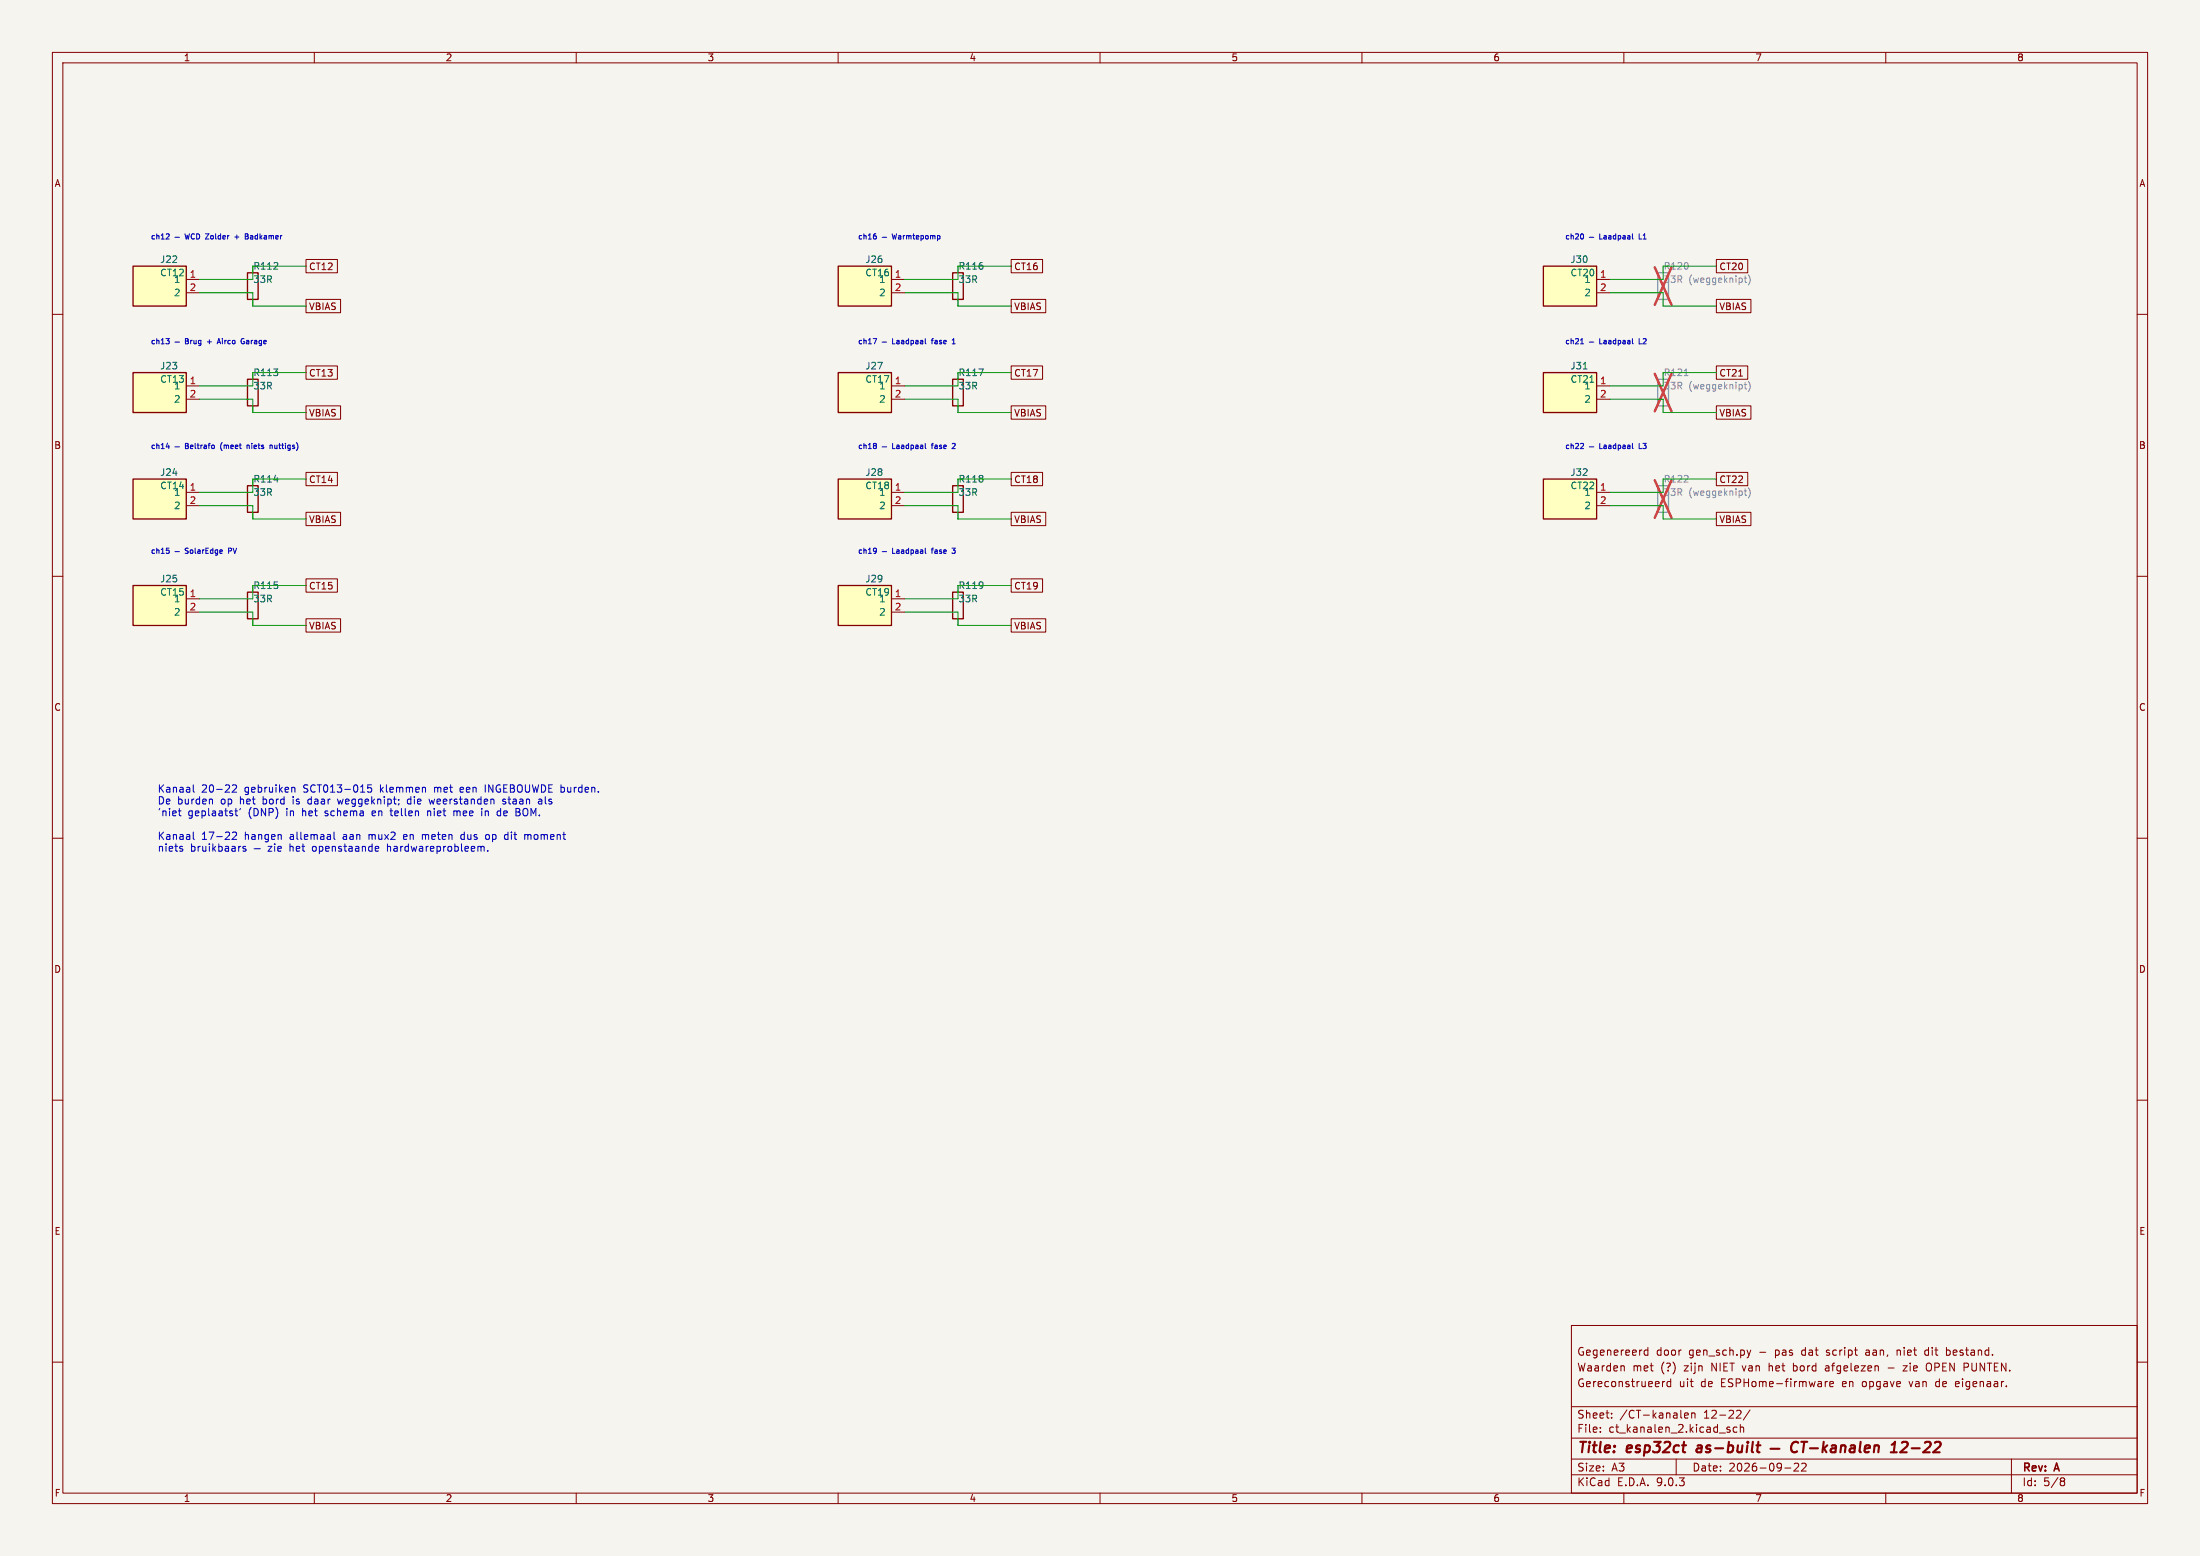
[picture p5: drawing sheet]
<svg xmlns="http://www.w3.org/2000/svg" width="420mm" height="297mm" viewBox="0 0 420 297" stroke-linecap="round" stroke-linejoin="round" font-family="sans-serif">
<path d="M0 0h420v297h-420z" fill="#f5f4ef" stroke="#f5f4ef" stroke-width=".19"/>
<g fill="none" stroke="#840000" stroke-width=".19">
<path d="M10 10h400v277h-400zM12 12h396v273h-396zM60 10v2M110 10v2M160 10v2M210 10v2M260 10v2M310 10v2M360 10v2M10 60h2M408 60h2M10 110h2"/>
<path d="M408 110h2M10 160h2M408 160h2M10 210h2M408 210h2M300 253h108v32h-108zM313.9 258.4l.3 .3 .4-.1M314.6 257.2v1.5M314.6 257.8l-.4-.1-.3 .3M333.5 257.7l.4 1M333.9 258.7l-.2 .3M334.2 257.7l-.3 1"/>
<path d="M356.2 258.2v.4M362.2 257.7v1M362.4 257.7l-.2 .1M368 257.7l-.4 .1-.2 .2 .1 .5 .5 .2M371.6 258.6h.6M371.6 257.8h.6M371.6 257.2v1.5M10 260h2M300 278.5h108M300 274.5h108M300 268.5h108M305.5 273.2v.2"/>
<path d="M305.5 272.5v.1M307.7 270.5v.2M307.7 269.8v.1M310 260.8l.1 .9M317.4 263.7v1M317.8 263.7l-.3 .1-.1 .2M318.9 263.8l-.4-.1-.3 .3 .2 .6h.5M318.9 263.2v1.5M320 278.5v3M321.6 270.2l.7-.2-.1-.2-.4-.1-.2 .2 .1 .7h.5M322.9 269.8l.3-.1 .3 .1 .1 .9M322.9 269.7v1"/>
<path d="M329.9 272.9l.3 .1 .1 .2-.2 .2h-.3M329.9 272.4l.3 .1M331.6 272.5l-.4-.1-.3 .3 .1 .6h.6M331.7 269.2l.5 .1 .2 .3-1 1.1h1M332.2 272.5l.2-.1 .4 .1 .1 .9M332.2 271.9v1.5M334.1 269.1l-1.3 1.9M342.4 260.2v1.5M342.4 261.6l.1 .1M342.5 260.7l-.1 .1M342.5 279.4l.6-.1 .2 .1 .1 .3-1 1.1h1M343.9 279.4l.6-.1 .2 .1 .1 .3-.9 1.1h.9"/>
<path d="M348.4 263.7v1M348.9 263.7l-.3 .1-.2 .2M348.9 260.7l-.4 .1M349 261.1h-.3a.29 .29 0 0 0-.3 .3 .29 .29 0 0 0 .3 .3h.3M349.3 264.2l.7-.2-.1-.2-.4-.1-.2 .2 .1 .7h.5M360.4 261.1h1.2M363.3 260.7h.8l-.8 1h.8M367.8 261.5a.5 .5 0 0 0 .7 .1M368.5 260.3a.5 .5 0 0 0-.7 .1M369.6 263.8v.7M373.8 263.7h-.3l-.2 .2 .1 .7 .4 .1M374 264l-.7 .2"/>
<path d="M384 278.5v6.5M408 260h2M60 285v2M110 285v2M160 285v2M210 285v2M260 285v2M300 281.5h108M310 285v2M340.7 280.2h1.2M360 285v2M393.6 282.1l.4 .1 .2 .2-.3 .3"/>
<path d="M393.6 282.7h.3M393.9 282.7l.2 .2 .1 .4-.2 .2-.4 .1"/>
</g>
<g fill="none" stroke="#840000" stroke-width=".4">
<path d="M324 276.5l-.2 .4 .3 .3M335.3 275.9h.8M338 276.5h1.7M343.3 275.4a.88 .88 0 0 0-1 0 .88 .88 0 0 0-.4 .9 .69 .69 0 0 0 .3 .8 .69 .69 0 0 0 .9-.1M343.9 275.2h1.1M344.4 275.2l-.2 2M345.5 276.4h1.5M348.2 275.2l-.3 2M348.2 276.4l.5 .8M348.8 275.9l-.8 .7M349.7 276h.7v1.2M350.5 276.3l-.7 .1a.4 .4 0 0 0-.3 .4 .4 .4 0 0 0 .2 .4l.7-.1"/>
<path d="M351.5 276.1a.49 .49 0 0 1 .8 .1l-.1 1M351.5 275.9l-.2 1.3M353.3 276h.8l-.1 1.2M354.1 276.3l-.7 .1a.4 .4 0 0 0-.3 .4 .4 .4 0 0 0 .2 .4l.7-.1M355.2 275.2l-.2 1.7 .2 .3M356 276.5l1-.2-.1-.3h-.7l-.3 .9 .3 .3 .6-.1M357.9 276.1a.49 .49 0 0 1 .8 .1l-.1 1M357.9 275.9l-.2 1.3M361 277.2h1.1M361.1 275.8l.7-.6-.3 2M363.9 275.2h-.5l-.3 .2M364 276.1l-1.2 1.1h1.2"/>
</g>
<path d="M25.4 91.4h10.2v7.7h-10.2z" fill="#ffffc2"/>
<path d="M25.4 91.4h10.2v7.7h-10.2z" fill="none" stroke="#840000" stroke-width=".25"/>
<path d="M35.6 94h2.5M35.6 96.5h2.5" fill="none" stroke="#840000" stroke-width=".19"/>
<path d="M25.4 111.8h10.2v7.6h-10.2z" fill="#ffffc2"/>
<path d="M181.9 72.4h2v5.1h-2zM25.4 111.8h10.2v7.6h-10.2z" fill="none" stroke="#840000" stroke-width=".25"/>
<path d="M182.9 77.5v1.2M35.6 114.3h2.5M35.6 116.8h2.5" fill="none" stroke="#840000" stroke-width=".19"/>
<path d="M186.9 70.4h.8l-.5 1.3" fill="none" stroke="#006464" stroke-width=".19"/>
<path d="M316.5 92.7h2v5.1h-2z" fill="none" stroke="#9c9b98" stroke-width=".25"/>
<path d="M317.5 97.8v1.3" fill="none" stroke="#9c9b98" stroke-width=".19"/>
<path d="M333 93.7h.5M333.2 93.3v1.1l.3 .2M333.8 93.1a1.46 1.46 0 0 1 0 1.9" fill="none" stroke="#939391" stroke-width=".19"/>
<path d="M315.9 91.7l3.2 7.1M319.1 91.7l-3.2 7.1" fill="none" stroke="#e12e31" stroke-width=".46"/>
<path d="M25.4 50.8h10.2v7.6h-10.2z" fill="#ffffc2"/>
<path d="M25.4 50.8h10.2v7.6h-10.2zM47.2 52.1h2.1v5.1h-2.1zM47.2 113h2.1v5.1h-2.1z" fill="none" stroke="#840000" stroke-width=".25"/>
<path d="M35.6 53.3h2.5M35.6 55.9h2.5M48.3 57.2v1.2M48.3 118.1v1.3" fill="none" stroke="#840000" stroke-width=".19"/>
<path d="M294.6 71.1h10.2v7.6h-10.2z" fill="#ffffc2"/>
<path d="M294.6 71.1h10.2v7.6h-10.2z" fill="none" stroke="#840000" stroke-width=".25"/>
<path d="M304.8 73.7h2.5M304.8 76.2h2.5" fill="none" stroke="#840000" stroke-width=".19"/>
<path d="M302.3 70.4h.7" fill="none" stroke="#006464" stroke-width=".19"/>
<path d="M316.5 52.1h2v5.1h-2z" fill="none" stroke="#9c9b98" stroke-width=".25"/>
<path d="M317.5 57.2v1.2" fill="none" stroke="#9c9b98" stroke-width=".19"/>
<path d="M333 53.1h.5M333.2 52.6v1.1l.3 .2M333.8 52.5a1.46 1.46 0 0 1 0 1.9" fill="none" stroke="#939391" stroke-width=".19"/>
<path d="M315.9 51l3.2 7.2M319.1 51l-3.2 7.2" fill="none" stroke="#e12e31" stroke-width=".46"/>
<path d="M294.6 50.8h10.2v7.6h-10.2z" fill="#ffffc2"/>
<path d="M294.6 50.8h10.2v7.6h-10.2z" fill="none" stroke="#840000" stroke-width=".25"/>
<path d="M304.8 53.3h2.5M304.8 55.9h2.5" fill="none" stroke="#840000" stroke-width=".19"/>
<path d="M25.4 71.1h10.2v7.6h-10.2z" fill="#ffffc2"/>
<path d="M25.4 71.1h10.2v7.6h-10.2zM47.2 72.4h2.1v5.1h-2.1zM181.9 92.7h2v5.1h-2z" fill="none" stroke="#840000" stroke-width=".25"/>
<path d="M35.6 73.7h2.5M35.6 76.2h2.5M48.3 77.5v1.2M182.9 97.8v1.3" fill="none" stroke="#840000" stroke-width=".19"/>
<path d="M316.5 72.4h2v5.1h-2z" fill="none" stroke="#9c9b98" stroke-width=".25"/>
<path d="M317.5 77.5v1.2" fill="none" stroke="#9c9b98" stroke-width=".19"/>
<path d="M321.5 71.7h.8M333 73.4h.5M333.2 73v1.1l.3 .1M333.8 72.8a1.46 1.46 0 0 1 0 1.9" fill="none" stroke="#939391" stroke-width=".19"/>
<path d="M315.9 71.3l3.2 7.2M319.1 71.3l-3.2 7.2" fill="none" stroke="#e12e31" stroke-width=".46"/>
<path d="M160 91.4h10.2v7.7h-10.2z" fill="#ffffc2"/>
<path d="M160 91.4h10.2v7.7h-10.2z" fill="none" stroke="#840000" stroke-width=".25"/>
<path d="M170.2 94h2.5M170.2 96.5h2.5" fill="none" stroke="#840000" stroke-width=".19"/>
<path d="M294.6 91.4h10.2v7.7h-10.2z" fill="#ffffc2"/>
<path d="M181.9 52.1h2v5.1h-2zM294.6 91.4h10.2v7.7h-10.2zM181.9 113h2v5.1h-2z" fill="none" stroke="#840000" stroke-width=".25"/>
<path d="M182.9 57.2v1.2M304.8 94h2.5M304.8 96.5h2.5M182.9 118.1v1.3" fill="none" stroke="#840000" stroke-width=".19"/>
<path d="M160 71.1h10.2v7.6h-10.2z" fill="#ffffc2"/>
<path d="M160 71.1h10.2v7.6h-10.2z" fill="none" stroke="#840000" stroke-width=".25"/>
<path d="M170.2 73.7h2.5M170.2 76.2h2.5" fill="none" stroke="#840000" stroke-width=".19"/>
<path d="M160 111.8h10.2v7.6h-10.2z" fill="#ffffc2"/>
<path d="M47.2 92.7h2.1v5.1h-2.1zM160 111.8h10.2v7.6h-10.2z" fill="none" stroke="#840000" stroke-width=".25"/>
<path d="M48.3 97.8v1.3M170.2 114.3h2.5M170.2 116.8h2.5" fill="none" stroke="#840000" stroke-width=".19"/>
<path d="M52.3 91.6h.8" fill="none" stroke="#006464" stroke-width=".19"/>
<path d="M160 50.8h10.2v7.6h-10.2z" fill="#ffffc2"/>
<path d="M160 50.8h10.2v7.6h-10.2z" fill="none" stroke="#840000" stroke-width=".25"/>
<g fill="none" stroke="#840000" stroke-width=".19">
<path d="M58.4 57.1h6.6v2.6h-6.6zM58.4 49.5h6v2.6h-6zM170.2 53.3h2.5M170.2 55.9h2.5M193 49.5h6v2.6h-6zM193 57.1h6.6v2.6h-6.6zM327.7 57.1h6.6v2.6h-6.6zM327.7 49.5h6v2.6h-6zM58.4 69.8h6v2.6h-6zM58.4 77.5h6.6v2.5h-6.6zM193 69.8h6v2.6h-6zM193 77.5h6.6v2.5h-6.6z"/>
<path d="M327.7 77.5h6.6v2.5h-6.6zM327.7 69.8h6v2.6h-6zM58.4 90.2h6v2.5h-6zM58.4 97.8h6.6v2.5h-6.6zM193 90.2h6v2.5h-6zM193 97.8h6.6v2.5h-6.6zM327.7 97.8h6.6v2.5h-6.6zM327.7 90.2h6v2.5h-6zM58.4 110.5h6v2.5h-6zM58.4 118.1h6.6v2.6h-6.6zM193 110.5h6v2.5h-6zM193 118.1h6.6v2.6h-6.6z"/>
</g>
<g fill="none" stroke="#009600" stroke-width=".19">
<path d="M38.1 55.9h10.2v2.5h10.1M58.4 50.8h-10.1v2.5h-10.2M172.7 55.9h10.2v2.5h10.1M193 50.8h-10.1v2.5h-10.2M307.3 55.9h10.2v2.5h10.2M327.7 50.8h-10.2v2.5h-10.2M38.1 76.2h10.2v2.5h10.1M58.4 71.1h-10.1v2.6h-10.2M172.7 76.2h10.2v2.5h10.1M193 71.1h-10.1v2.6h-10.2M307.3 76.2h10.2v2.5h10.2M327.7 71.1h-10.2v2.6h-10.2"/>
<path d="M38.1 96.5h10.2v2.6h10.1M58.4 91.4h-10.1v2.6h-10.2M172.7 96.5h10.2v2.6h10.1M193 91.4h-10.1v2.6h-10.2M307.3 96.5h10.2v2.6h10.2M327.7 91.4h-10.2v2.6h-10.2M38.1 116.8h10.2v2.6h10.1M58.4 111.8h-10.1v2.5h-10.2M172.7 116.8h10.2v2.6h10.1M193 111.8h-10.1v2.5h-10.2"/>
</g>
<g fill="none" stroke="#0000c2" stroke-width=".19">
<path d="M32.1 44.6l.2 .2v.3l-.6 .5h.6M33.4 45.3h.9M35.3 44.6l.2 1 .2-.7 .2 .7 .3-1M37.1 44.7a.44 .44 0 0 0-.6 .4 .44 .44 0 0 0 .6 .4M37.5 44.6a.51 .51 0 0 1 .6 .5 .51 .51 0 0 1-.6 .5zM39.2 44.6h.7l-.7 1h.7M40.3 45.1h.4l-.1 .5-.3-.1zM41.2 44.6v.9l.1 .1M42.1 44.6v1M42.1 45h-.3l-.2 .2 .1 .4h.4M42.5 45.3l.5-.1v-.2h-.3l-.2 .1 .1 .5h.4M43.4 45v.6"/>
<path d="M43.7 45l-.3 .2M44.8 45.2h.8M46.8 45.1h.4M47.2 45.1l.2-.2-.1-.2-.5-.1v1h.4l.2-.2M47.2 45.1l.2 .2M167 44.6h.2M167.1 45l.2 .2v.2l-.2 .2M168.4 45.3h.9M170.3 44.6l.2 1 .2-.7 .2 .7 .3-1M171.5 45h.4l.1 .6M172 45.2l-.5 .2 .1 .2h.4M172.4 45v.6"/>
<path d="M172.7 45l-.3 .2M173.1 45.1l.3-.1 .1 .1M173.1 45v.6M173.5 45.1l.1-.1h.3v.6M173.5 45.1v.5M174.3 45h.3M174.4 44.6v.9l.2 .1M174.9 45.3l.5-.1v-.2h-.3l-.2 .1 .1 .5h.4M175.8 45h.3l.2 .2-.1 .4h-.4M175.8 45v1M176.7 45.1h.5l-.1 .5-.4-.1zM177.6 45.1l.3-.1 .2 .1"/>
<path d="M177.6 45v.6M178.1 45.1l.1-.1h.2l.1 .6M178.1 45.1v.5M179 45h.3l.1 .2v.4h-.4M179 45v1M302.2 44.7l.1 .3-.1 .6M303.4 45.3h.9M305.4 44.6v1h.5M306.2 45h.4v.6M306.6 45.2l-.4 .2 .1 .2h.3M307.1 45h.4v.6M307.5 45.2l-.4 .2 .1 .2h.3"/>
<path d="M308.4 45h-.2l-.2 .2 .1 .4h.3M308.4 44.6v1M308.9 45h.3l.2 .2-.1 .4h-.4M308.9 45v1M309.8 45h.4l.1 .6M310.3 45.2l-.5 .2 .1 .2h.4M310.7 45h.4l.1 .6M311.2 45.2l-.5 .2 .1 .2h.4M311.6 44.6v.9l.2 .1M312.9 44.6v1h.5M31.7 64.6h.6l-.3 .4M32.1 65l.2 .2v.2l-.2 .2"/>
<path d="M33.4 65.3h.9M35.4 64.6h.3l.2 .2-.2 .3 .2 .1 .1 .2-.2 .2h-.4zM35.4 65.1h.3M36.4 65v.6M36.7 65l-.3 .2M37 65l.1 .6 .3-.1M37.4 65v.6M38.4 65v.8l-.2 .2-.3-.1M38.4 65h-.3l-.2 .2 .1 .4h.4M39.6 65.2h.8M41.4 65.6l.4-1 .3 1M41.5 65.3h.5"/>
<path d="M46.4 65.2h.2M46.6 64.7a.45 .45 0 0 0-.6 .4 .45 .45 0 0 0 .6 .4M166.7 64.6h.7l-.5 1M168.4 65.3h.9M170.4 64.6v1h.5M171.2 65h.4v.6M171.6 65.2l-.4 .2 .1 .2h.3M172.1 65h.4v.6M172.5 65.2l-.4 .2 .1 .2h.3M173.4 65h-.2l-.2 .2 .1 .4h.3M173.4 64.6v1M173.9 65h.3l.2 .2-.1 .4h-.4"/>
<path d="M173.9 65v1M174.8 65h.4l.1 .6M175.3 65.2l-.5 .2 .1 .2h.4M175.7 65h.4l.1 .6M176.2 65.2l-.5 .2 .1 .2h.4M176.6 64.6v.9l.2 .1M177.8 65h.4M181.8 65.6h.6M181.8 64.9l.3-.3v1M301.7 65.6h.6M301.9 64.8l.1-.2v1M303.4 65.3h.9"/>
<path d="M305.4 64.6v1h.5M306.2 65h.4v.6M306.6 65.2l-.4 .2 .1 .2h.3M307.1 65h.4v.6M307.5 65.2l-.4 .2 .1 .2h.3M308.4 65h-.2l-.2 .2 .1 .4h.3M308.4 64.6v1M308.9 65h.3l.2 .2-.1 .4h-.4M308.9 65v1M309.8 65h.4l.1 .6M310.3 65.2l-.5 .2 .1 .2h.4M310.7 65h.4l.1 .6"/>
<path d="M311.2 65.2l-.5 .2 .1 .2h.4M311.6 64.6v.9l.2 .1M312.9 64.6v1h.5M31.7 85.3h.7M32.2 85v.6M33.4 85.3h.9M35.4 84.6h.3l.2 .2-.2 .3 .2 .1 .1 .2-.2 .2h-.4zM35.4 85.1h.3M36.4 85.3l.4-.1v-.2h-.3l-.1 .1v.5h.4M37.3 84.6v.9l.1 .1M37.6 85h.4M37.8 84.6v.9l.2 .1"/>
<path d="M38.4 85v.6M38.6 85l-.2 .2M39 85h.4v.6M39.4 85.2l-.5 .2 .2 .2h.3M39.7 85h.4M40.1 84.6l-.2 .2v.8M40.4 85.1h.5l-.1 .5-.4-.1zM42.2 84.9v.7M42.4 84.5l-.1 .2M47.2 85v.6M47.5 85l-.3 .1M51.5 85.1l.4-.1 .1 .6"/>
<path d="M51.5 85v.6M56.6 84.5l.1 .2M167.1 84.6l.2 .2-.2 .3 .2 .3-.2 .2M168.4 85.3h.9M170.4 84.6v1h.5M171.2 85h.4v.6M171.6 85.2l-.4 .2 .1 .2h.3M172.1 85h.4v.6M172.5 85.2l-.4 .2 .1 .2h.3M173.4 85h-.2l-.2 .2 .1 .4h.3M173.4 84.6v1M173.9 85h.3l.2 .2-.1 .4h-.4"/>
<path d="M173.9 85v1M174.8 85h.4l.1 .6M175.3 85.2l-.5 .2 .1 .2h.4M175.7 85h.4l.1 .6M176.2 85.2l-.5 .2 .1 .2h.4M176.6 84.6v.9l.2 .1M177.8 85h.4M182.2 84.6l-.4 .1M182.3 85.1l-.6 .5h.7M302.1 84.6l.2 .2v.3l-.6 .5h.6M303.4 85.3h.9M305.4 84.6v1h.5"/>
<path d="M306.2 85h.4v.6M306.6 85.2l-.4 .2 .1 .2h.3M307.1 85h.4v.6M307.5 85.2l-.4 .2 .1 .2h.3M308.4 85h-.2l-.2 .2 .1 .4h.3M308.4 84.6v1M308.9 85h.3l.2 .2-.1 .4h-.4M308.9 85v1M309.8 85h.4l.1 .6M310.3 85.2l-.5 .2 .1 .2h.4M310.7 85h.4l.1 .6M311.2 85.2l-.5 .2 .1 .2h.4"/>
<path d="M311.6 84.6v.9l.2 .1M312.9 84.6v1h.5M31.8 104.6h.5M32.1 105l.2 .2v.2l-.2 .2M33.4 105.3h.9M35.9 104.7h-.5a.42 .42 0 0 0 .5 .5l-.1 .4h-.4M36.4 105.1h.4l-.1 .5-.3-.1zM37.3 104.6v.9l.1 .1M37.8 105h.4v.6M38.2 105.2l-.5 .2 .2 .2h.3M38.7 105v.6M39 105l-.3 .2"/>
<path d="M39.3 105.1h.3M39.8 104.6h-.5v1h.5M40.6 105h-.2l-.2 .2 .1 .4h.3M40.6 104.6v1M41.5 105h-.2l-.2 .2 .1 .4h.3M41.5 105v.8l-.1 .2-.3-.1M42 105.3l.4-.1v-.2h-.3l-.1 .1v.5h.4M43.6 105.2h.4M44 104.6h-.4v1M167.1 104.6l.2 .2-.1 .7M167.3 105.1l-.2 .1M168.4 105.3h.9"/>
<path d="M170.4 104.6v1h.5M171.2 105h.4v.6M171.6 105.2l-.4 .2 .1 .2h.3M172.1 105h.4v.6M172.5 105.2l-.4 .2 .1 .2h.3M173.4 105h-.2l-.2 .2 .1 .4h.3M173.4 104.6v1M173.9 105h.3l.2 .2-.1 .4h-.4M173.9 105v1M174.8 105h.4l.1 .6M175.3 105.2l-.5 .2 .1 .2h.4M175.7 105h.4l.1 .6"/>
<path d="M176.2 105.2l-.5 .2 .1 .2h.4M176.6 104.6v.9l.2 .1M177.8 105h.4M181.7 104.6h.7l-.4 .4h.2M181.7 105.5l.5 .1M34 154.8h.6M34.2 154.3v1.2l.4 .2M36.9 149.8v1.2l.2 .2M36.9 158.8v1.2l.2 .2M40.4 152.5l.2 .2v.8M44.4 149.9l.5-.1 .3 .4-.9 1h.9M44.4 159l.5-.2 .3 .4-.9 1h.9"/>
<path d="M44.8 154.8h.6M45 154.3v1.2l.4 .2M45.9 154.3l-.1 .3M55.8 150.3h.4l.1 .9M58.9 152.6l-.1 .2 .1 .6M63.8 158.8v1.2l.2 .2M64.4 152.5l.3 1 .3-.7M70.9 149.8h-.7v.7l.2-.2 .4 .1 .2 .2-.1 .5-.2 .1-.5-.1M71.1 154.8l-.1 .7 .2 .2M71.7 155.1l-.7 .1M74.6 154.3v1.2l.2 .2M77.2 159.3l-.2 .2v.5l.2 .2"/>
<path d="M77.7 159.6l-.7 .2M78.3 152.5h-.3l-.2 .3v.5l.5 .2M80.6 159.3v.9M81 159.3l-.4 .1M81.6 154.8v.9M81.9 152.5l.3 1 .2-.7 .3 .7M82.2 154.8h-.4l-.2 .1M86.6 154.9l.4-.1 .2 .2M86.6 154.8v.9M87.2 155v.7M87.3 154.8l-.1 .2M88 150.3l-.2 .2v.5l.2 .2"/>
<path d="M88.5 150.6l-.7 .1M88.5 159.3h-.3l-.2 .3v.5l.5 .1M92.6 149.8v1.4M92.6 154.8v.9M92.8 159.4l.2-.1 .4 .1M92.8 154.8l-.2 .1M95.2 154.8h.4M95.6 155.6l-.4 .1M95.6 154.3v1.4M96.5 152.6l-.3-.1-.2 .2v.2l.5 .2v.3h-.5M96.6 159.3l.4 .1M97 158.8v1.4"/>
<path d="M99.2 155.1v.5M100.4 159.3l.4 .2M100.8 159.5v.7M101.2 159.3l-.4 .2M102.8 152.6h.6v.9M103.4 152.9h-.4l-.2 .2 .2 .4 .4-.1M34.7 162l.2 .2-.2 .3M34.7 161.5l.1 .1M46.4 161.6v.3l.5 .2 .1 .2-.2 .2-.4-.1M48.5 162h1.2M51.9 161.5l-.7 1h.7M52.4 161.5v1"/>
<path d="M53.1 161.6v.8h.5M53.6 161.6l.1 .3-.7 .1M71.8 161.5l.4 .1 .1 .3-.7 .1M72.2 162.4l-.4 .1M74 161.1v1.4M74.2 161.5l-.2 .2M91.9 161.6h.5v.9M92.8 160.1l.2 .1 .4-.1M93.1 162.3v.2M97 160.2h-.4"/>
</g>
<g font-size="2.8" fill="#840000">
<text x="301" y="277.9">Title:</text>
<text x="310.6" y="277.9">esp32ct</text>
<text x="324.8" y="277.9">as-built</text>
<text x="364.3" y="277.9">12-22</text>
</g>
<g font-size="2.1" fill="#840000">
<text x="301" y="262">Waarden</text>
<text x="301" y="259">Gegenereerd</text>
<text x="311.6" y="262">met</text>
<text x="316.1" y="259">door</text>
<text x="317.1" y="262">(?)</text>
<text x="321.7" y="262">zijn</text>
<text x="322.4" y="259">gen_sch.py</text>
<text x="327" y="262">NIET van</text>
<text x="336" y="259">-</text>
<text x="338.2" y="262">het</text>
<text x="339.1" y="259">pas</text>
<text x="343" y="262">bord</text>
<text x="344.3" y="259">dat</text>
<text x="349.2" y="259">script</text>
<text x="349.3" y="262">afgelezen</text>
<text x="356.9" y="259">aan,</text>
<text x="363" y="259">niet</text>
<text x="364.6" y="262">zie</text>
<text x="368.5" y="259">dit</text>
<text x="369.1" y="262">OPEN PUNTEN.</text>
<text x="372.7" y="259">bestand.</text>
<text x="301" y="265">Gereconstrueerd</text>
<text x="320.5" y="265">uit</text>
<text x="324.7" y="265">de</text>
<text x="328.7" y="265">ESPHome-firmware</text>
<text x="352" y="265">en</text>
<text x="355.9" y="265">opgave</text>
<text x="365.1" y="265">van</text>
<text x="370.2" y="265">de</text>
<text x="374.2" y="265">eigenaar.</text>
<text x="301" y="273.7">File:</text>
<text x="301" y="271">Sheet:</text>
<text x="307.1" y="273.7">ct_kanalen_2.kicad_sch</text>
<text x="309.2" y="271">/CT-kanalen</text>
<text x="325.3" y="271">12-22/</text>
<text x="301" y="281.1">Size:</text>
<text x="307.6" y="281.1">A3</text>
<text x="323" y="281.1">Date:</text>
<text x="330" y="281.1">2026-09-22</text>
<text x="386" y="281.3">Rev:</text>
<text x="392.4" y="281.3">A</text>
<text x="301" y="283.9">KiCad</text>
<text x="308.7" y="283.9">E.D.A.</text>
<text x="316.3" y="283.9">9.0.3</text>
<text x="386" y="283.9">Id:</text>
<text x="390.1" y="283.9">5/8</text>
</g>
<g font-size="1.9" fill="#0000c2">
<text x="30" y="151.6">Kanaal</text>
<text x="30" y="153.9">De burden</text>
<text x="38.4" y="151.6">20-22</text>
<text x="42.2" y="153.9">op</text>
<text x="46" y="153.9">het</text>
<text x="46.8" y="151.6">gebruiken</text>
<text x="50.5" y="153.9">bord</text>
<text x="56.4" y="153.9">is</text>
<text x="58.1" y="151.6">SCT013-015</text>
<text x="59.5" y="153.9">daar</text>
<text x="65.4" y="153.9">weggeknipt;</text>
<text x="72.9" y="151.6">klemmen</text>
<text x="78.8" y="153.9">die</text>
<text x="83.2" y="153.9">weerstanden</text>
<text x="83.4" y="151.6">met</text>
<text x="88.5" y="151.6">een</text>
<text x="93.4" y="151.6">INGEBOUWDE burden.</text>
<text x="97.4" y="153.9">staan</text>
<text x="104.4" y="153.9">als</text>
<text x="30" y="156.1">'niet</text>
<text x="30" y="160.6">Kanaal</text>
<text x="35.8" y="156.1">geplaatst'</text>
<text x="38.4" y="160.6">17-22</text>
<text x="46.8" y="160.6">hangen</text>
<text x="47.5" y="156.1">(DNP)</text>
<text x="54.9" y="156.1">in</text>
<text x="55.5" y="160.6">allemaal</text>
<text x="58" y="156.1">het</text>
<text x="62.6" y="156.1">schema</text>
<text x="65.8" y="160.6">aan</text>
<text x="70.9" y="160.6">mux2</text>
<text x="71.7" y="156.1">en</text>
<text x="75.4" y="156.1">tellen</text>
<text x="77.7" y="160.6">en</text>
<text x="81.4" y="160.6">meten</text>
<text x="82.6" y="156.1">niet</text>
<text x="87.8" y="156.1">mee</text>
<text x="89" y="160.6">dus</text>
<text x="93.3" y="156.1">in</text>
<text x="93.9" y="160.6">op</text>
<text x="96.5" y="156.1">de</text>
<text x="97.7" y="160.6">dit</text>
<text x="100.2" y="156.1">BOM.</text>
<text x="101.7" y="160.6">moment</text>
<text x="30" y="162.9">niets</text>
<text x="36.3" y="162.9">bruikbaars</text>
<text x="55.6" y="162.9">het</text>
<text x="60.2" y="162.9">openstaande</text>
<text x="74.6" y="162.9">hardwareprobleem.</text>
</g>
<g font-size="1.8" fill="#840000">
<text x="35" y="11.9">1</text>
<text x="85" y="11.9">2</text>
<text x="135" y="11.9">3</text>
<text x="185" y="11.9">4</text>
<text x="235" y="11.9">5</text>
<text x="285" y="11.9">6</text>
<text x="335" y="11.9">7</text>
<text x="385" y="11.9">8</text>
<text x="10.3" y="35.9">A</text>
<text x="408.3" y="35.9">A</text>
<text x="58.9" y="51.8">CT12</text>
<text x="193.5" y="51.8">CT16</text>
<text x="328.1" y="51.8">CT20</text>
<text x="58.9" y="59.4">VBIAS</text>
<text x="193.5" y="59.4">VBIAS</text>
<text x="328.1" y="59.4">VBIAS</text>
<text x="58.9" y="72.1">CT13</text>
<text x="193.5" y="72.1">CT17</text>
<text x="328.1" y="72.1">CT21</text>
<text x="58.9" y="79.7">VBIAS</text>
<text x="193.5" y="79.7">VBIAS</text>
<text x="328.1" y="79.7">VBIAS</text>
<text x="10.3" y="85.9">B</text>
<text x="408.2" y="85.9">B</text>
<text x="58.9" y="92.4">CT14</text>
<text x="193.5" y="92.4">CT18</text>
<text x="328.1" y="92.4">CT22</text>
<text x="58.9" y="100">VBIAS</text>
<text x="193.5" y="100">VBIAS</text>
<text x="328.1" y="100">VBIAS</text>
<text x="58.9" y="112.7">CT15</text>
<text x="193.5" y="112.7">CT19</text>
<text x="58.9" y="120.3">VBIAS</text>
<text x="193.5" y="120.3">VBIAS</text>
<text x="10.3" y="135.9">C</text>
<text x="408.2" y="135.9">C</text>
<text x="10.3" y="185.9">D</text>
<text x="408.2" y="185.9">D</text>
<text x="10.3" y="235.9">E</text>
<text x="408.3" y="235.9">E</text>
<text x="10.3" y="285.9">F</text>
<text x="35" y="286.9">1</text>
<text x="85" y="286.9">2</text>
<text x="135" y="286.9">3</text>
<text x="185" y="286.9">4</text>
<text x="235" y="286.9">5</text>
<text x="285" y="286.9">6</text>
<text x="335" y="286.9">7</text>
<text x="385" y="286.9">8</text>
<text x="408.3" y="285.9">F</text>
</g>
<g font-size="1.8" fill="#006464">
<text x="30.5" y="50.4">J22</text>
<text x="30.5" y="52.9">CT12</text>
<text x="48.3" y="51.7">R112</text>
<text x="165.1" y="50.4">J26</text>
<text x="165.1" y="52.9">CT16</text>
<text x="182.9" y="51.7">R116</text>
<text x="299.7" y="50.4">J30</text>
<text x="299.7" y="52.9">CT20</text>
<text x="33.1" y="54.2">1</text>
<text x="33.1" y="56.7">2</text>
<text x="48.3" y="54.2">33R</text>
<text x="167.8" y="54.2">1</text>
<text x="167.8" y="56.7">2</text>
<text x="182.9" y="54.2">33R</text>
<text x="302.4" y="54.2">1</text>
<text x="302.4" y="56.7">2</text>
<text x="30.5" y="70.7">J23</text>
<text x="48.3" y="72">R113</text>
<text x="165.1" y="70.7">J27</text>
<text x="182.9" y="72">R117</text>
<text x="299.7" y="70.7">J31</text>
<text x="30.5" y="73.3">CT13</text>
<text x="33.1" y="74.5">1</text>
<text x="33.1" y="77.1">2</text>
<text x="48.3" y="74.5">33R</text>
<text x="165.1" y="73.3">CT17</text>
<text x="167.8" y="74.5">1</text>
<text x="167.8" y="77.1">2</text>
<text x="182.9" y="74.5">33R</text>
<text x="299.7" y="73.3">CT21</text>
<text x="302.4" y="74.5">1</text>
<text x="302.4" y="77.1">2</text>
<text x="30.5" y="91">J24</text>
<text x="30.5" y="93.6">CT14</text>
<text x="33.1" y="94.8">1</text>
<text x="48.3" y="92.3">R114</text>
<text x="48.3" y="94.8">33R</text>
<text x="165.1" y="91">J28</text>
<text x="165.1" y="93.6">CT18</text>
<text x="167.8" y="94.8">1</text>
<text x="182.9" y="92.3">R118</text>
<text x="182.9" y="94.8">33R</text>
<text x="299.7" y="91">J32</text>
<text x="299.7" y="93.6">CT22</text>
<text x="302.4" y="94.8">1</text>
<text x="33.1" y="97.4">2</text>
<text x="167.8" y="97.4">2</text>
<text x="302.4" y="97.4">2</text>
<text x="30.5" y="111.4">J25</text>
<text x="30.5" y="113.9">CT15</text>
<text x="48.3" y="112.6">R115</text>
<text x="165.1" y="111.4">J29</text>
<text x="165.1" y="113.9">CT19</text>
<text x="182.9" y="112.6">R119</text>
<text x="33.1" y="115.2">1</text>
<text x="33.1" y="117.7">2</text>
<text x="48.3" y="115.2">33R</text>
<text x="167.8" y="115.2">1</text>
<text x="167.8" y="117.7">2</text>
<text x="182.9" y="115.2">33R</text>
</g>
<g font-size="1.8" fill="#a90000">
<text x="36.1" y="53.1">1</text>
<text x="170.7" y="53.1">1</text>
<text x="305.4" y="53.1">1</text>
<text x="36.1" y="55.6">2</text>
<text x="170.7" y="55.6">2</text>
<text x="305.4" y="55.6">2</text>
<text x="36.1" y="73.4">1</text>
<text x="36.1" y="75.9">2</text>
<text x="170.7" y="73.4">1</text>
<text x="170.7" y="75.9">2</text>
<text x="305.4" y="73.4">1</text>
<text x="305.4" y="75.9">2</text>
<text x="36.1" y="93.7">1</text>
<text x="170.7" y="93.7">1</text>
<text x="305.4" y="93.7">1</text>
<text x="36.1" y="96.3">2</text>
<text x="170.7" y="96.3">2</text>
<text x="305.4" y="96.3">2</text>
<text x="36.1" y="114">1</text>
<text x="36.1" y="116.6">2</text>
<text x="170.7" y="114">1</text>
<text x="170.7" y="116.6">2</text>
</g>
<g font-size="1.8" fill="#939391">
<text x="317.5" y="51.7">R120</text>
<text x="317.5" y="54.2">33R</text>
<text x="322.4" y="54.2">(weggeknipt)</text>
<text x="317.5" y="72">R121</text>
<text x="317.5" y="74.5">33R</text>
<text x="322.4" y="74.5">(weggeknipt)</text>
<text x="317.5" y="92.3">R122</text>
<text x="317.5" y="94.8">33R</text>
<text x="322.4" y="94.8">(weggeknipt)</text>
</g>
<g font-size="1.4" fill="#0000c2">
<text x="28.7" y="46">ch12</text>
<text x="45.5" y="46">+</text>
<text x="47.8" y="46">Badkamer</text>
<text x="163.7" y="46">ch16</text>
<text x="298.7" y="46">ch20</text>
<text x="313.4" y="46">L1</text>
<text x="28.7" y="66">ch13</text>
<text x="40" y="66">+</text>
<text x="42.3" y="66">Airco</text>
<text x="47" y="66">Garage</text>
<text x="163.7" y="66">ch17</text>
<text x="178.4" y="66">fase</text>
<text x="298.7" y="66">ch21</text>
<text x="313.4" y="66">L2</text>
<text x="28.7" y="86">ch14</text>
<text x="42.5" y="86">(meet</text>
<text x="47.9" y="86">niets</text>
<text x="52.5" y="86">nuttigs)</text>
<text x="163.7" y="86">ch18</text>
<text x="178.4" y="86">fase</text>
<text x="182.5" y="86">2</text>
<text x="298.7" y="86">ch22</text>
<text x="313.4" y="86">L3</text>
<text x="28.7" y="106">ch15</text>
<text x="44.1" y="106">PV</text>
<text x="163.7" y="106">ch19</text>
<text x="178.4" y="106">fase</text>
<text x="182.5" y="106">3</text>
</g>
</svg>
